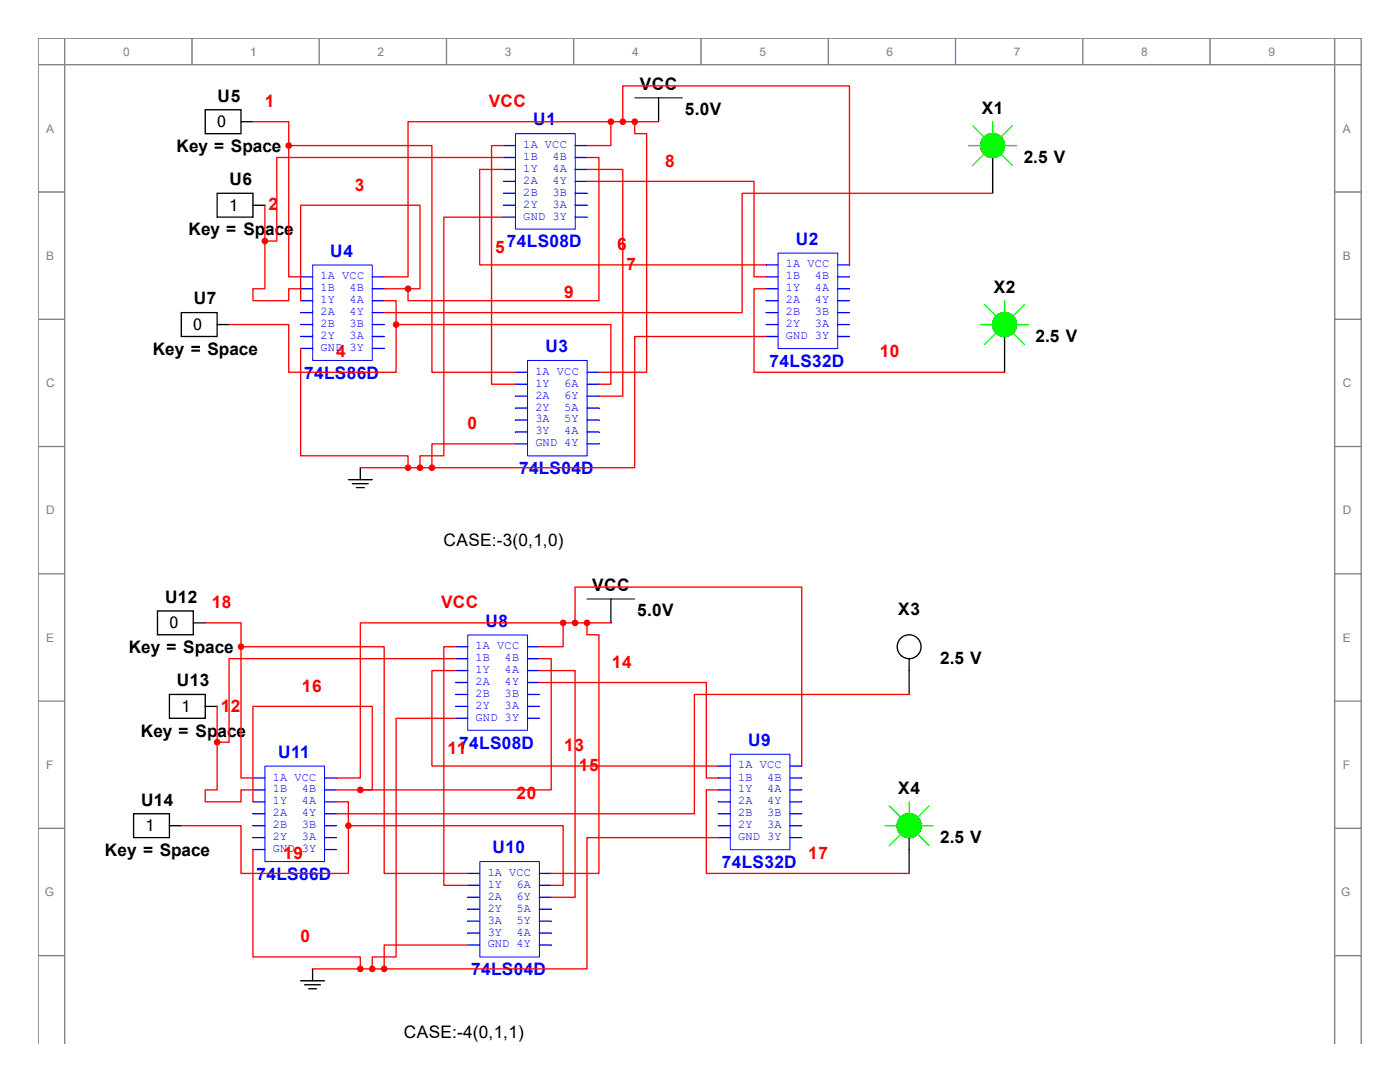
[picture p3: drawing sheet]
<svg xmlns="http://www.w3.org/2000/svg" width="279mm" height="216mm" viewBox="0 0 279 216" stroke-linecap="round" stroke-linejoin="round" font-family="sans-serif">
<g fill="none" stroke="#808080" stroke-width=".26">
<path d="M7.6 12.9h264.1M12.9 7.6v200.7M38.3 7.6v5.3M63.7 7.6v5.3M89.1 7.6v5.3M114.5 7.6v5.3M139.9 7.6v5.3M165.3 7.6v5.3M190.7 7.6v5.3M216.1 7.6v5.3M241.5 7.6v5.3M266.4 7.6v200.7"/>
<path d="M7.6 38.3h5.3M266.4 38.3h5.3M7.6 63.7h5.3M266.4 63.7h5.3M7.6 89.1h5.3M266.4 89.1h5.3M7.6 114.5h5.3M266.4 114.5h5.3M7.6 139.9h5.3M266.4 139.9h5.3M7.6 165.3h5.3M266.4 165.3h5.3"/>
<path d="M7.6 190.7h5.3M266.4 190.7h5.3M7.6 208.3v-200.7h264.1v200.7"/>
</g>
<path d="M102.9 26.7h11.9v19h-11.9z" fill="none" stroke="#00f" stroke-width=".2"/>
<path d="M100.5 29h2.4" fill="none" stroke="#00f" stroke-width=".26"/>
<path d="M100.5 31.4h2.4" fill="none" stroke="#00f" stroke-width=".26"/>
<path d="M100.5 33.8h2.4" fill="none" stroke="#00f" stroke-width=".26"/>
<path d="M100.5 36.2h2.4" fill="none" stroke="#00f" stroke-width=".26"/>
<path d="M100.5 38.6h2.4" fill="none" stroke="#00f" stroke-width=".26"/>
<path d="M100.5 41h2.4" fill="none" stroke="#00f" stroke-width=".26"/>
<path d="M100.5 43.3h2.4" fill="none" stroke="#00f" stroke-width=".26"/>
<path d="M114.8 43.3h2.3" fill="none" stroke="#00f" stroke-width=".26"/>
<path d="M114.8 41h2.3" fill="none" stroke="#00f" stroke-width=".26"/>
<path d="M114.8 38.6h2.3" fill="none" stroke="#00f" stroke-width=".26"/>
<path d="M114.8 36.2h2.3" fill="none" stroke="#00f" stroke-width=".26"/>
<path d="M114.8 33.8h2.3" fill="none" stroke="#00f" stroke-width=".26"/>
<path d="M114.8 31.4h2.3" fill="none" stroke="#00f" stroke-width=".26"/>
<path d="M114.8 29h2.3" fill="none" stroke="#00f" stroke-width=".26"/>
<path d="M155.3 50.5h11.9v19.1h-11.9z" fill="none" stroke="#00f" stroke-width=".2"/>
<path d="M152.9 52.9h2.3" fill="none" stroke="#00f" stroke-width=".26"/>
<path d="M152.9 55.2h2.3" fill="none" stroke="#00f" stroke-width=".26"/>
<path d="M152.9 57.6h2.3" fill="none" stroke="#00f" stroke-width=".26"/>
<path d="M152.9 60h2.3" fill="none" stroke="#00f" stroke-width=".26"/>
<path d="M152.9 62.4h2.3" fill="none" stroke="#00f" stroke-width=".26"/>
<path d="M152.9 64.8h2.3" fill="none" stroke="#00f" stroke-width=".26"/>
<path d="M152.9 67.1h2.3" fill="none" stroke="#00f" stroke-width=".26"/>
<path d="M167.2 67.1h2.3" fill="none" stroke="#00f" stroke-width=".26"/>
<path d="M167.2 64.8h2.3" fill="none" stroke="#00f" stroke-width=".26"/>
<path d="M167.2 62.4h2.3" fill="none" stroke="#00f" stroke-width=".26"/>
<path d="M167.2 60h2.3" fill="none" stroke="#00f" stroke-width=".26"/>
<path d="M167.2 57.6h2.3" fill="none" stroke="#00f" stroke-width=".26"/>
<path d="M167.2 55.2h2.3" fill="none" stroke="#00f" stroke-width=".26"/>
<path d="M167.2 52.9h2.3" fill="none" stroke="#00f" stroke-width=".26"/>
<path d="M105.3 71.9h11.9v19.1h-11.9z" fill="none" stroke="#00f" stroke-width=".2"/>
<path d="M102.9 74.3h2.3" fill="none" stroke="#00f" stroke-width=".26"/>
<path d="M102.9 76.7h2.3" fill="none" stroke="#00f" stroke-width=".26"/>
<path d="M102.9 79h2.3" fill="none" stroke="#00f" stroke-width=".26"/>
<path d="M102.9 81.4h2.3" fill="none" stroke="#00f" stroke-width=".26"/>
<path d="M102.9 83.8h2.3" fill="none" stroke="#00f" stroke-width=".26"/>
<path d="M102.9 86.2h2.3" fill="none" stroke="#00f" stroke-width=".26"/>
<path d="M102.9 88.6h2.3" fill="none" stroke="#00f" stroke-width=".26"/>
<path d="M117.1 88.6h2.4" fill="none" stroke="#00f" stroke-width=".26"/>
<path d="M117.1 86.2h2.4" fill="none" stroke="#00f" stroke-width=".26"/>
<path d="M117.1 83.8h2.4" fill="none" stroke="#00f" stroke-width=".26"/>
<path d="M117.1 81.4h2.4" fill="none" stroke="#00f" stroke-width=".26"/>
<path d="M117.1 79h2.4" fill="none" stroke="#00f" stroke-width=".26"/>
<path d="M117.1 76.7h2.4" fill="none" stroke="#00f" stroke-width=".26"/>
<path d="M117.1 74.3h2.4" fill="none" stroke="#00f" stroke-width=".26"/>
<path d="M62.4 52.9h11.9v19h-11.9z" fill="none" stroke="#00f" stroke-width=".2"/>
<path d="M60 55.2h2.4" fill="none" stroke="#00f" stroke-width=".26"/>
<path d="M60 57.6h2.4" fill="none" stroke="#00f" stroke-width=".26"/>
<path d="M60 60h2.4" fill="none" stroke="#00f" stroke-width=".26"/>
<path d="M60 62.4h2.4" fill="none" stroke="#00f" stroke-width=".26"/>
<path d="M60 64.8h2.4" fill="none" stroke="#00f" stroke-width=".26"/>
<path d="M60 67.1h2.4" fill="none" stroke="#00f" stroke-width=".26"/>
<path d="M60 69.5h2.4" fill="none" stroke="#00f" stroke-width=".26"/>
<path d="M74.3 69.5h2.4" fill="none" stroke="#00f" stroke-width=".26"/>
<path d="M74.3 67.1h2.4" fill="none" stroke="#00f" stroke-width=".26"/>
<path d="M74.3 64.8h2.4" fill="none" stroke="#00f" stroke-width=".26"/>
<path d="M74.3 62.4h2.4" fill="none" stroke="#00f" stroke-width=".26"/>
<path d="M74.3 60h2.4" fill="none" stroke="#00f" stroke-width=".26"/>
<path d="M74.3 57.6h2.4" fill="none" stroke="#00f" stroke-width=".26"/>
<path d="M74.3 55.2h2.4" fill="none" stroke="#00f" stroke-width=".26"/>
<path d="M131.4 19.5v4.8M41 21.9h7.1v4.8h-7.1zM43.3 38.6h7.2v4.7h-7.2zM48.1 24.3h2.4M50.5 41h2.4M36.2 62.4h7.1v4.7h-7.1zM43.3 64.8h2.4M69.5 95.7h4.8M70.3 96.5h3.2M71.1 97.3h1.6M71.9 93.3v2.4" fill="none" stroke="#000" stroke-width=".26"/>
<path d="M126.7 19.5h9.5" fill="none" stroke="#000" stroke-width=".2"/>
<g fill="#f00" stroke="#f00" stroke-width=".26">
<circle cx="57.6" cy="29" r=".53"/>
<circle cx="52.9" cy="48.1" r=".53"/>
<circle cx="81.4" cy="57.6" r=".53"/>
<circle cx="79.1" cy="64.8" r=".53"/>
<circle cx="86.2" cy="93.3" r=".53"/>
<circle cx="81.4" cy="93.3" r=".53"/>
<circle cx="83.8" cy="93.3" r=".53"/>
<circle cx="121.9" cy="24.3" r=".53"/>
<circle cx="126.7" cy="24.3" r=".53"/>
<circle cx="124.3" cy="24.3" r=".53"/>
</g>
<g fill="none" stroke="#f00" stroke-width=".26">
<path d="M50.5 24.3h7.1v4.7M57.6 29v26.2h2.4M57.6 29h28.6v45.3h16.7M100.5 29h-2.4v47.7h4.8M100.5 31.4h-45.3v16.7h-2.3M100.5 33.8h-4.8v19.1h57.2M117.1 31.4h2.4v28.6h-38.1v-2.4M117.1 33.8h7.2v45.2h-4.8M117.1 36.2h33.4v19h2.4M121.9 24.3h-40.5v30.9h-4.7M121.9 24.3v4.7h-4.8M121.9 24.3h9.5"/>
<path d="M124.3 24.3v-7.2h45.2v35.8M126.7 24.3v2.4h2.4v47.6h-9.6M52.9 48.1v9.5h-2.4v2.4h7.1v-2.4h2.4M52.9 41v7.1M76.7 60h2.4v4.8M76.7 57.6h4.7M81.4 57.6h2.4v-16.6h-23.8v19M100.5 43.3h-11.9v47.7h-4.8v2.3M45.7 64.8h11.9v9.5h21.5v-9.5M60 69.5v21.5h21.4v2.3h4.8v-4.7h16.7M79.1 64.8h42.8v11.9h-2.4"/>
</g>
<path d="M93.3 126.7h12v19h-12z" fill="none" stroke="#00f" stroke-width=".2"/>
<path d="M91 129h2.3" fill="none" stroke="#00f" stroke-width=".26"/>
<path d="M91 131.4h2.3" fill="none" stroke="#00f" stroke-width=".26"/>
<path d="M91 133.8h2.3" fill="none" stroke="#00f" stroke-width=".26"/>
<path d="M91 136.2h2.3" fill="none" stroke="#00f" stroke-width=".26"/>
<path d="M91 138.6h2.3" fill="none" stroke="#00f" stroke-width=".26"/>
<path d="M91 140.9h2.3" fill="none" stroke="#00f" stroke-width=".26"/>
<path d="M91 143.3h2.3" fill="none" stroke="#00f" stroke-width=".26"/>
<path d="M105.2 143.3h2.4" fill="none" stroke="#00f" stroke-width=".26"/>
<path d="M105.2 140.9h2.4" fill="none" stroke="#00f" stroke-width=".26"/>
<path d="M105.2 138.6h2.4" fill="none" stroke="#00f" stroke-width=".26"/>
<path d="M105.2 136.2h2.4" fill="none" stroke="#00f" stroke-width=".26"/>
<path d="M105.2 133.8h2.4" fill="none" stroke="#00f" stroke-width=".26"/>
<path d="M105.2 131.4h2.4" fill="none" stroke="#00f" stroke-width=".26"/>
<path d="M105.2 129h2.4" fill="none" stroke="#00f" stroke-width=".26"/>
<path d="M145.8 150.5h11.8v19h-11.8z" fill="none" stroke="#00f" stroke-width=".2"/>
<path d="M143.3 152.9h2.4" fill="none" stroke="#00f" stroke-width=".26"/>
<path d="M143.3 155.2h2.4" fill="none" stroke="#00f" stroke-width=".26"/>
<path d="M143.3 157.6h2.4" fill="none" stroke="#00f" stroke-width=".26"/>
<path d="M143.3 160h2.4" fill="none" stroke="#00f" stroke-width=".26"/>
<path d="M143.3 162.4h2.4" fill="none" stroke="#00f" stroke-width=".26"/>
<path d="M143.3 164.8h2.4" fill="none" stroke="#00f" stroke-width=".26"/>
<path d="M143.3 167.1h2.4" fill="none" stroke="#00f" stroke-width=".26"/>
<path d="M157.6 167.1h2.4" fill="none" stroke="#00f" stroke-width=".26"/>
<path d="M157.6 164.8h2.4" fill="none" stroke="#00f" stroke-width=".26"/>
<path d="M157.6 162.4h2.4" fill="none" stroke="#00f" stroke-width=".26"/>
<path d="M157.6 160h2.4" fill="none" stroke="#00f" stroke-width=".26"/>
<path d="M157.6 157.6h2.4" fill="none" stroke="#00f" stroke-width=".26"/>
<path d="M157.6 155.2h2.4" fill="none" stroke="#00f" stroke-width=".26"/>
<path d="M157.6 152.9h2.4" fill="none" stroke="#00f" stroke-width=".26"/>
<path d="M95.8 171.9h11.9v19.1h-11.9z" fill="none" stroke="#00f" stroke-width=".2"/>
<path d="M93.3 174.3h2.4" fill="none" stroke="#00f" stroke-width=".26"/>
<path d="M93.3 176.7h2.4" fill="none" stroke="#00f" stroke-width=".26"/>
<path d="M93.3 179h2.4" fill="none" stroke="#00f" stroke-width=".26"/>
<path d="M93.3 181.4h2.4" fill="none" stroke="#00f" stroke-width=".26"/>
<path d="M93.3 183.8h2.4" fill="none" stroke="#00f" stroke-width=".26"/>
<path d="M93.3 186.2h2.4" fill="none" stroke="#00f" stroke-width=".26"/>
<path d="M93.3 188.6h2.4" fill="none" stroke="#00f" stroke-width=".26"/>
<path d="M107.6 188.6h2.4" fill="none" stroke="#00f" stroke-width=".26"/>
<path d="M107.6 186.2h2.4" fill="none" stroke="#00f" stroke-width=".26"/>
<path d="M107.6 183.8h2.4" fill="none" stroke="#00f" stroke-width=".26"/>
<path d="M107.6 181.4h2.4" fill="none" stroke="#00f" stroke-width=".26"/>
<path d="M107.6 179h2.4" fill="none" stroke="#00f" stroke-width=".26"/>
<path d="M107.6 176.7h2.4" fill="none" stroke="#00f" stroke-width=".26"/>
<path d="M107.6 174.3h2.4" fill="none" stroke="#00f" stroke-width=".26"/>
<path d="M52.9 152.9h11.9v19h-11.9z" fill="none" stroke="#00f" stroke-width=".2"/>
<path d="M50.5 155.2h2.4" fill="none" stroke="#00f" stroke-width=".26"/>
<path d="M50.5 157.6h2.4" fill="none" stroke="#00f" stroke-width=".26"/>
<path d="M50.5 160h2.4" fill="none" stroke="#00f" stroke-width=".26"/>
<path d="M50.5 162.4h2.4" fill="none" stroke="#00f" stroke-width=".26"/>
<path d="M50.5 164.8h2.4" fill="none" stroke="#00f" stroke-width=".26"/>
<path d="M50.5 167.1h2.4" fill="none" stroke="#00f" stroke-width=".26"/>
<path d="M50.5 169.5h2.4" fill="none" stroke="#00f" stroke-width=".26"/>
<path d="M64.8 169.5h2.3" fill="none" stroke="#00f" stroke-width=".26"/>
<path d="M64.8 167.1h2.3" fill="none" stroke="#00f" stroke-width=".26"/>
<path d="M64.8 164.8h2.3" fill="none" stroke="#00f" stroke-width=".26"/>
<path d="M64.8 162.4h2.3" fill="none" stroke="#00f" stroke-width=".26"/>
<path d="M64.8 160h2.3" fill="none" stroke="#00f" stroke-width=".26"/>
<path d="M64.8 157.6h2.3" fill="none" stroke="#00f" stroke-width=".26"/>
<path d="M64.8 155.2h2.3" fill="none" stroke="#00f" stroke-width=".26"/>
<g fill="none" stroke="#000" stroke-width=".26">
<path d="M198.1 31.4v7.2M200.5 67.1v7.2M121.9 119.5v4.8M31.4 121.9h7.2v4.8h-7.2zM33.8 138.6h7.2v4.7h-7.2zM38.6 124.3h2.4M181.4 131.4v7.2M41 140.9h2.3M26.7 162.4h7.1v4.7h-7.1zM33.8 164.8h2.4M181.4 167.1v7.2M60 195.7h4.8"/>
<path d="M60.8 196.5h3.2M61.6 197.3h1.6M62.4 193.3v2.4"/>
<circle cx="198.1" cy="29" r="2.38"/>
<circle cx="200.5" cy="64.8" r="2.38"/>
<circle cx="181.4" cy="129" r="2.38"/>
<circle cx="181.4" cy="164.8" r="2.38"/>
</g>
<path d="M117.1 119.5h9.6" fill="none" stroke="#000" stroke-width=".2"/>
<g fill="#f00" stroke="#f00" stroke-width=".26">
<circle cx="48.1" cy="129" r=".53"/>
<circle cx="43.3" cy="148.1" r=".53"/>
<circle cx="71.9" cy="157.6" r=".53"/>
<circle cx="69.5" cy="164.8" r=".53"/>
<circle cx="76.7" cy="193.3" r=".53"/>
<circle cx="71.9" cy="193.3" r=".53"/>
<circle cx="74.3" cy="193.3" r=".53"/>
<circle cx="112.4" cy="124.3" r=".53"/>
<circle cx="117.2" cy="124.3" r=".53"/>
<circle cx="114.8" cy="124.3" r=".53"/>
</g>
<g fill="none" stroke="#f00" stroke-width=".26">
<path d="M198.1 38.6h-50v23.8h-71.4M152.9 57.6h-2.4v16.7h50M152.9 67.1h-26.2v26.2h-40.5M71.9 93.3h9.5M41 124.3h7.1v4.7M48.1 129v26.2h2.4M48.1 129h28.6v45.3h16.6M91 129h-2.4v47.7h4.7M91 131.4h-45.3v16.7h-2.4M91 133.8h-4.8v19.1h57.1M107.6 131.4h2.4v26.2h-38.1M107.6 133.8h7.2v45.2h-4.8"/>
<path d="M107.6 136.2h33.4v19h2.3M112.4 124.3h-40.5v30.9h-4.8M112.4 124.3v4.7h-4.8M112.4 124.3h9.5M114.8 124.3v-7.2h45.2v35.8M117.1 124.3v2.4h2.4v47.6h-9.5M181.4 138.6h-42.8v23.8h-71.5M43.3 148.1v9.5h-2.3v2.4h7.1v-2.4h2.4M43.3 140.9v7.2M67.1 160h2.4v4.8M67.1 157.6h4.8M71.9 157.6h2.4v-16.7h-23.8v19.1"/>
<path d="M91 143.3h-11.9v47.6h-4.8v2.4M143.3 157.6h-2.3v16.7h40.4M36.2 164.8h11.9v9.5h21.4v-9.5M50.5 169.5v21.4h21.4v2.4M69.5 164.8h42.9v11.9h-2.4M143.3 167.1h-26.2v26.2h-40.4M62.4 193.3h14.3M93.3 188.6h-16.6v4.7"/>
</g>
<g fill="none" stroke="#0f0" stroke-width=".26">
<path d="M193.3 29h2.4M194.1 25.1l2.4 2.4M196.5 30.6l-2.4 2.4M198.1 24.3v2.4M199.7 30.6l2.4 2.4M200.5 29h2.4M202.1 25.1l-2.4 2.4M200.5 60v2.4M195.7 64.8h2.4M196.5 60.8l2.4 2.4M198.9 66.3l-2.4 2.4M202.1 66.3l2.4 2.4"/>
<path d="M202.9 64.8h2.3M204.5 60.8l-2.4 2.4M181.4 160v2.4M176.7 164.8h2.4M177.5 160.8l2.4 2.4M179.9 166.3l-2.4 2.4M183 166.3l2.4 2.4M183.8 164.8h2.4M185.4 160.8l-2.4 2.4"/>
</g>
<g fill="#0f0" stroke="#0f0" stroke-width=".26">
<circle cx="198.1" cy="29" r="2.38"/>
<circle cx="200.5" cy="64.8" r="2.38"/>
<circle cx="181.4" cy="164.8" r="2.38"/>
</g>
<g font-size="3.4">
<text x="127.7" y="17.9">VCC</text>
<text x="43.4" y="20.3">U5</text>
<text x="136.7" y="22.9">5.0V</text>
<text x="196" y="22.6">X1</text>
<text x="35.2" y="30.3">Key = Space</text>
<text x="204.3" y="32.4">2.5 V</text>
<text x="45.8" y="37">U6</text>
<text x="37.6" y="47">Key = Space</text>
<text x="198.3" y="58.4">X2</text>
<text x="38.7" y="60.7">U7</text>
<text x="30.5" y="70.8">Key = Space</text>
<text x="206.7" y="68.2">2.5 V</text>
<text x="88.5" y="108.9">CASE:-3(0,1,0)</text>
<text x="118.2" y="117.9">VCC</text>
<text x="32.9" y="120.3">U12</text>
<text x="127.2" y="122.9">5.0V</text>
<text x="179.3" y="122.6">X3</text>
<text x="25.7" y="130.3">Key = Space</text>
<text x="35.3" y="136.9">U13</text>
<text x="187.6" y="132.5">2.5 V</text>
<text x="28.1" y="147">Key = Space</text>
<text x="28.2" y="160.7">U14</text>
<text x="179.3" y="158.4">X4</text>
<text x="21" y="170.8">Key = Space</text>
<text x="187.6" y="168.1">2.5 V</text>
<text x="80.6" y="207.1">CASE:-4(0,1,1)</text>
</g>
<g font-size="3.4" fill="#f00">
<text x="52.8" y="21.3">1</text>
<text x="97.5" y="21.3">VCC</text>
<text x="132.8" y="33.2">8</text>
<text x="53.6" y="42">2</text>
<text x="70.8" y="38">3</text>
<text x="98.8" y="50.4">5</text>
<text x="123.2" y="49.9">6</text>
<text x="125.1" y="53.9">7</text>
<text x="112.6" y="59.4">9</text>
<text x="67.1" y="71.3">4</text>
<text x="175.6" y="71.3">10</text>
<text x="93.3" y="85.6">0</text>
<text x="42.2" y="121.3">18</text>
<text x="88" y="121.3">VCC</text>
<text x="122.1" y="133.2">14</text>
<text x="44.1" y="142">12</text>
<text x="60.2" y="138">16</text>
<text x="112.6" y="149.9">13</text>
<text x="89.3" y="150.4">11</text>
<text x="115.5" y="153.9">15</text>
<text x="103.1" y="159.4">20</text>
<text x="56.5" y="171.3">19</text>
<text x="161.3" y="171.3">17</text>
<text x="59.9" y="188">0</text>
</g>
<g font-size="3.4" fill="#00f">
<text x="106.4" y="25">U1</text>
<text x="65.9" y="51.2">U4</text>
<text x="101.2" y="49.4">74LS08D</text>
<text x="158.8" y="48.9">U2</text>
<text x="108.8" y="70.3">U3</text>
<text x="60.7" y="75.6">74LS86D</text>
<text x="153.6" y="73.2">74LS32D</text>
<text x="103.6" y="94.6">74LS04D</text>
<text x="96.9" y="125.1">U8</text>
<text x="91.7" y="149.4">74LS08D</text>
<text x="149.3" y="148.8">U9</text>
<text x="55.5" y="151.2">U11</text>
<text x="98.3" y="170.3">U10</text>
<text x="144.1" y="173.2">74LS32D</text>
<text x="51.2" y="175.6">74LS86D</text>
<text x="94.1" y="194.6">74LS04D</text>
</g>
<g font-size="3.2">
<text x="43.3" y="25.4">0</text>
<text x="45.7" y="42">1</text>
<text x="38.6" y="65.8">0</text>
<text x="33.8" y="125.3">0</text>
<text x="36.2" y="142">1</text>
<text x="29" y="165.8">1</text>
</g>
<g font-size="2.4" fill="#808080">
<text x="24.6" y="11.1">0</text>
<text x="50" y="11.1">1</text>
<text x="75.4" y="11.1">2</text>
<text x="100.8" y="11.1">3</text>
<text x="126.2" y="11.1">4</text>
<text x="151.6" y="11.1">5</text>
<text x="177" y="11.1">6</text>
<text x="202.4" y="11.1">7</text>
<text x="227.8" y="11.1">8</text>
<text x="253.2" y="11.1">9</text>
<text x="9.2" y="26.5">A</text>
<text x="268" y="26.5">A</text>
<text x="9.2" y="51.9">B</text>
<text x="268" y="51.9">B</text>
<text x="9.2" y="77.3">C</text>
<text x="268" y="77.3">C</text>
<text x="9.2" y="102.6">D</text>
<text x="268" y="102.6">D</text>
<text x="9.2" y="128">E</text>
<text x="268" y="128">E</text>
<text x="9.2" y="153.4">F</text>
<text x="268" y="153.4">F</text>
<text x="8.9" y="178.8">G</text>
<text x="267.7" y="178.8">G</text>
</g>
<g font-size="2.4" fill="#00f">
<text x="104.4" y="29.5">1A VCC</text>
<text x="104.4" y="31.9">1B</text>
<text x="104.4" y="34.3">1Y</text>
<text x="110.2" y="34.3">4A</text>
<text x="110.2" y="31.9">4B</text>
<text x="104.4" y="36.7">2A</text>
<text x="104.4" y="39.1">2B</text>
<text x="104.4" y="41.4">2Y</text>
<text x="110.2" y="41.4">3A</text>
<text x="110.2" y="39.1">3B</text>
<text x="110.2" y="36.7">4Y</text>
<text x="104.4" y="43.8">GND 3Y</text>
<text x="156.8" y="53.3">1A VCC</text>
<text x="64" y="55.7">1A VCC</text>
<text x="64" y="58.1">1B</text>
<text x="69.8" y="58.1">4B</text>
<text x="156.8" y="55.7">1B</text>
<text x="156.8" y="58.1">1Y</text>
<text x="162.6" y="58.1">4A</text>
<text x="162.6" y="55.7">4B</text>
<text x="64" y="60.5">1Y</text>
<text x="64" y="62.9">2A</text>
<text x="64" y="65.2">2B</text>
<text x="69.8" y="65.2">3B</text>
<text x="69.8" y="62.9">4Y</text>
<text x="69.8" y="60.5">4A</text>
<text x="156.8" y="60.5">2A</text>
<text x="156.8" y="62.9">2B</text>
<text x="156.8" y="65.2">2Y</text>
<text x="162.6" y="65.2">3A</text>
<text x="162.6" y="62.9">3B</text>
<text x="162.6" y="60.5">4Y</text>
<text x="64" y="67.6">2Y</text>
<text x="64" y="70">GND 3Y</text>
<text x="69.8" y="67.6">3A</text>
<text x="156.8" y="67.6">GND 3Y</text>
<text x="106.8" y="74.8">1A VCC</text>
<text x="106.8" y="77.2">1Y</text>
<text x="112.6" y="77.2">6A</text>
<text x="106.8" y="79.5">2A</text>
<text x="106.8" y="81.9">2Y</text>
<text x="112.6" y="81.9">5A</text>
<text x="112.6" y="79.5">6Y</text>
<text x="106.8" y="84.3">3A</text>
<text x="106.8" y="86.7">3Y</text>
<text x="106.8" y="89.1">GND 4Y</text>
<text x="112.6" y="86.7">4A</text>
<text x="112.6" y="84.3">5Y</text>
<text x="94.9" y="129.5">1A VCC</text>
<text x="94.9" y="131.9">1B</text>
<text x="100.7" y="131.9">4B</text>
<text x="94.9" y="134.3">1Y</text>
<text x="94.9" y="136.7">2A</text>
<text x="100.7" y="136.7">4Y</text>
<text x="100.7" y="134.3">4A</text>
<text x="94.9" y="139.1">2B</text>
<text x="94.9" y="141.4">2Y</text>
<text x="94.9" y="143.8">GND 3Y</text>
<text x="100.7" y="141.4">3A</text>
<text x="100.7" y="139.1">3B</text>
<text x="54.4" y="155.7">1A VCC</text>
<text x="147.3" y="153.3">1A VCC</text>
<text x="147.3" y="155.7">1B</text>
<text x="153.1" y="155.7">4B</text>
<text x="54.4" y="158.1">1B</text>
<text x="54.4" y="160.5">1Y</text>
<text x="60.2" y="160.5">4A</text>
<text x="60.2" y="158.1">4B</text>
<text x="147.3" y="158.1">1Y</text>
<text x="147.3" y="160.5">2A</text>
<text x="153.1" y="160.5">4Y</text>
<text x="153.1" y="158.1">4A</text>
<text x="54.4" y="162.9">2A</text>
<text x="54.4" y="165.3">2B</text>
<text x="54.4" y="167.6">2Y</text>
<text x="60.2" y="167.6">3A</text>
<text x="60.2" y="165.3">3B</text>
<text x="60.2" y="162.9">4Y</text>
<text x="147.3" y="162.9">2B</text>
<text x="147.3" y="165.3">2Y</text>
<text x="147.3" y="167.6">GND 3Y</text>
<text x="153.1" y="165.3">3A</text>
<text x="153.1" y="162.9">3B</text>
<text x="54.4" y="170">GND 3Y</text>
<text x="97.3" y="174.8">1A VCC</text>
<text x="97.3" y="177.2">1Y</text>
<text x="97.3" y="179.5">2A</text>
<text x="103.1" y="179.5">6Y</text>
<text x="103.1" y="177.2">6A</text>
<text x="97.3" y="181.9">2Y</text>
<text x="97.3" y="184.3">3A</text>
<text x="103.1" y="184.3">5Y</text>
<text x="103.1" y="181.9">5A</text>
<text x="97.3" y="186.7">3Y</text>
<text x="97.3" y="189.1">GND 4Y</text>
<text x="103.1" y="186.7">4A</text>
</g>
</svg>
